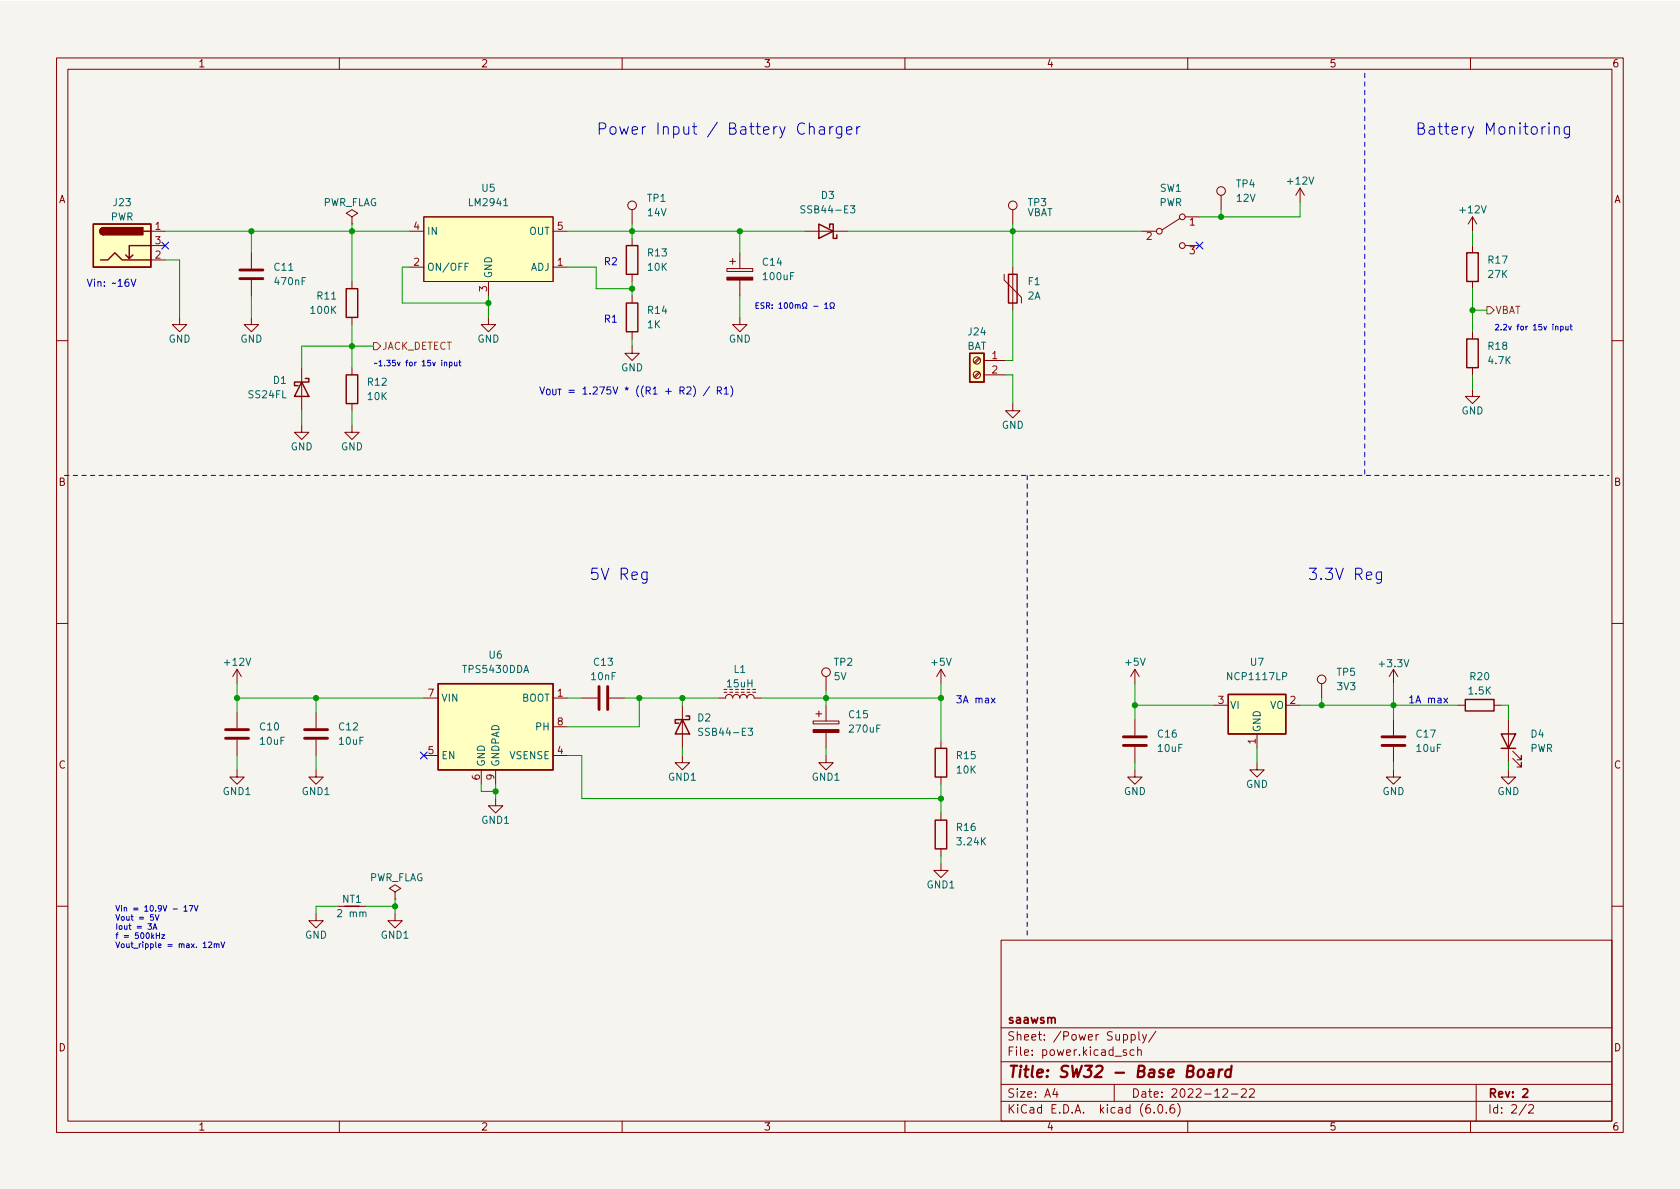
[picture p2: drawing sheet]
<svg xmlns="http://www.w3.org/2000/svg" width="297mm" height="210mm" viewBox="0 0 297 210" stroke-linecap="round" stroke-linejoin="round" font-family="sans-serif">
<path d="M0 .2h297v210.1h-297z" fill="#f5f4ef" stroke="#f5f4ef" stroke-width=".18"/>
<g fill="none" stroke="#840000" stroke-width=".18">
<path d="M10 10.2h277v190.1h-277zM12 12.2h273v186.1h-273zM60 10.2v2M110 10.2v2M160 10.2v2M210 10.2v2M260 10.2v2M62.2 38.3l1-.6-1-.6-1 .6 1 .6v1.3M62.2 39.6h.1M74.9 38.3h22.9v11.5h-22.9zM111.8 37.1v2.5M179.1 37.1v2.5"/>
<path d="M208.7 38.6l-3.2 2M209.5 38.3h2.6M215.9 34.5v2.6M229.9 33.3l-.8 1.2M229.9 33.3v2.5M229.9 33.3l.7 1.2M260.3 38.3v2.6M260.3 38.3l-.7 1.3M260.3 38.3l.8 1.3M26.7 40.9h2.5M26.7 43.4h2.5M26.7 46h2.5"/>
<path d="M31.7 56.1v1.3h1.3l-1.3 1.3-1.2-1.3h1.2M44.4 56.1v1.3h1.3l-1.3 1.3-1.2-1.3h1.2M44.4 44.7v2.8M44.4 49.5v2.8M62.2 49.8v1.2M62.2 56.1v1.3M72.4 47.2h2.5M72.4 40.9h2.5M86.4 56.1v1.3h1.2l-1.2 1.3-1.3-1.3h1.3M86.4 49.8v2.5M97.8 47.2h2.5M97.8 40.9h2.5"/>
<path d="M111.8 42.2v1.2M111.8 48.5v1.3M111.8 52.3v1.3M111.8 58.7v1.2M128.5 47.5h4.6v.5h-4.6zM129 46.2h1M129.5 45.7v1M130.8 56.1v1.3h1.3l-1.3 1.3-1.3-1.3h1.3M130.8 44.7v2.8M130.8 49.5v2.8M142.2 40.9h7.7M177.5 48.5v1l3.1 3.1v1"/>
<path d="M179.1 47.2v7.7M201.9 40.9h2.6M209.5 43.4h2.6M260.3 43.4v1.3M260.3 49.8v1.2M260.3 58.7v1.2M10 60.2h2M53.3 75.2v1.2h-1.2l1.2 1.3 1.3-1.3h-1.3M53.3 65v7.6M62.2 75.2v1.2h-1.2l1.2 1.3 1.3-1.3h-1.3M62.2 65v1.3M62.2 71.4v1.2"/>
<path d="M111.8 61.2v1.3h1.2l-1.2 1.2-1.3-1.2h1.3M173.1 65.8l-.9 .8M173.1 63.2l-.9 .9M173.3 66l-.9 .8M173.3 63.4l-.9 .9M174 63.7h3.8M174 66.3h3.8M179.1 71.4v1.2h1.2l-1.2 1.3-1.3-1.3h1.3M260.3 68.8v1.3h1.3l-1.3 1.3-1.2-1.3h1.2M260.3 65v1.3M285 60.2h2M10 110.2h2"/>
<path d="M41.9 118.4v2.5M41.9 118.4l-.8 1.2M41.9 118.4l.8 1.2M146 119.6v2.6M166.4 118.4v2.5M166.4 118.4l-.8 1.2M166.4 118.4l.7 1.2M200.7 118.4l-.8 1.2M200.7 118.4v2.5M200.7 118.4l.7 1.2M246.4 118.4l-.8 1.2M246.4 118.4v2.5"/>
<path d="M246.4 118.4l.7 1.2M285 110.2h2M41.9 136.1v1.3h1.3l-1.3 1.3-1.3-1.3h1.3M41.9 126v2.8M41.9 130.8v2.8M55.9 136.1v1.3h1.2l-1.2 1.3-1.3-1.3h1.3M55.9 126v2.8M55.9 130.8v2.8M74.9 123.4h2.6M74.9 133.6h2.6M85.1 136.1v2.6M87.6 136.1v2.6"/>
<path d="M97.8 123.4h2.5M97.8 133.6h2.5M97.8 128.5h2.5M102.9 123.4h2.8M107.7 123.4h2.8M120.6 133.6v1.3h1.3l-1.3 1.2-1.2-1.2h1.2M120.6 124.7v7.6M127 123.4h1.3a.64 .64 0 0 1 .6-.6 .64 .64 0 0 1 .6 .6 .64 .64 0 0 1 .7-.6 .64 .64 0 0 1 .6 .6 .64 .64 0 0 1 .6-.6 .64 .64 0 0 1 .7 .6 .64 .64 0 0 1 .6-.6 .64 .64 0 0 1 .6 .6h1.3M128 122.4h.5M128 121.9h.5M129 122.4h.5M130 122.4h.6"/>
<path d="M131.1 122.4h.5M132.1 122.4h.5M133.1 122.4h.5M133.1 121.9h.5M143.8 127.5h4.5v.5h-4.5zM144.3 126.2h1M144.8 125.7v1M146 133.6v1.3h1.3l-1.3 1.2-1.2-1.2h1.2M146 124.7v2.8M146 129.5v2.8M166.4 131.1v1.2M166.4 137.4v1.3"/>
<path d="M200.7 136.1v1.3h-1.3l1.3 1.3 1.2-1.3h-1.2M200.7 127.2v2.8M200.7 132.1v2.8M214.6 124.7h2.6M222.2 134.9v1.2h-1.2l1.2 1.3 1.3-1.3h-1.3M222.2 129.8v2.5M227.3 124.7h2.6M233.7 120.9v2.5M246.4 136.1v1.3h-1.3l1.3 1.3 1.2-1.3h-1.2M246.4 127.2v2.8M246.4 132.1v2.8M257.8 124.7h1.3"/>
<path d="M264.2 124.7h1.2M266.7 136.1v1.3h1.3l-1.3 1.3-1.3-1.3h1.3M266.7 127.2v7.7M267.5 134.1l1.5 1.5v-.7v.7h-.8M267.5 132.8l1.5 1.6v-.8v.8h-.8M69.8 157.7l-1-.6 1-.6 1.1 .6-1.1 .6v1.3M69.8 159h.1M87.6 141.2v1.3h1.3l-1.3 1.3-1.2-1.3h1.2M166.4 152.6v1.3h1.2l-1.2 1.3-1.3-1.3h1.3M166.4 143.8v1.2M166.4 150.1v1.3M10 160.2h2"/>
<path d="M55.9 161.5v1.3h1.2l-1.2 1.3-1.3-1.3h1.3M59.7 160.3h5.1M69.8 161.5v1.3h-1.2l1.2 1.3 1.3-1.3h-1.3M177 166.3h108v32h-108zM285 160.2h2M60 198.3v2M110 198.3v2M160 198.3v2M177 194.8h108M177 191.8h108M177 187.8h108M177 181.8h108"/>
<path d="M186.5 192.5l-.4 1h1M186.9 193v1M197 191.8v3M199.1 185.7l-.3-.1-.2 .2v.3l.5 .1v.4h-.5M200 183l.4-.1 .3 .3v.4l-.1 .3h-.6M200 182.9v1.5M200.5 185.7l-.4-.1-.3 .3v.4l.1 .3h.6M201.1 185.8l.3-.2 .3 .1 .1 .9M201.1 185.1v1.5M201.4 182.4v1.3l.2 .2M202 182.9l.4 1M202.7 182.9l-.5 1.4-.2 .1"/>
<path d="M204.1 196.7v.1M204.4 182.4l-1.3 1.9M204.9 195.4l.2-.1a.81 .81 0 0 1 .6 .7 .81 .81 0 0 1-.3 .8h-.2a.81 .81 0 0 1-.6-.6 .81 .81 0 0 1 .3-.8zM206.2 196.7v.1M207.6 195.3a.59 .59 0 0 0-.7 .7v.5l.1 .3h.4l.2-.1 .1-.5-.1-.2-.5-.1-.2 .3M208.2 195.1a1.72 1.72 0 0 1 0 2.3M210 198.3v2M216.2 192.7l.6-.2 .2 .2 .1 .3-1 1h1M217.7 193.5h1.2M219.5 192.7l.6-.2 .2 .2 .1 .3-1 1h1M220.9 192.7l.6-.2 .2 .2 .1 .3-.9 1h.9M260 198.3v2"/>
<path d="M261 191.8v6.5M269.9 195.3l-1.3 1.9M270.3 195.5l.6-.2 .2 .2 .1 .3-1 1h1"/>
<circle cx="111.8" cy="36.3" r=".76"/>
<circle cx="179.1" cy="36.3" r=".76"/>
<circle cx="209" cy="38.3" r=".51"/>
<circle cx="215.9" cy="33.8" r=".76"/>
<circle cx="205" cy="40.9" r=".51"/>
<circle cx="209" cy="43.4" r=".51"/>
<circle cx="172.7" cy="66.3" r=".63"/>
<circle cx="172.7" cy="63.7" r=".63"/>
<circle cx="146" cy="118.9" r=".76"/>
<circle cx="233.7" cy="120.1" r=".76"/>
</g>
<path d="M269.3 192.7l.5-.2 .3 .2v.3l-.9 1h.9" fill="none" stroke="#840000" stroke-width=".3"/>
<path d="M211.9 189.3a.52 .52 0 0 1 .6-.2 .52 .52 0 0 1 .4 .4l-.1 .6a.55 .55 0 0 1-.5 .4 .55 .55 0 0 1-.5-.4zM213.8 189.2l.2-.1 .5 .1v1.3M214.6 189.6l-.7 .1a.4 .4 0 0 0-.3 .3 .4 .4 0 0 0 .2 .5l.7-.1M215.6 189.1l-.2 1.4M216.2 189.1l-.4 .1-.3 .3M217.7 189.2a.66 .66 0 0 0-1 .3l-.1 .6 .2 .3 .1 .1 .6-.1M217.8 188.5l-.3 2" fill="none" stroke="#840000" stroke-width=".4"/>
<g fill="none" stroke="#840000" stroke-width=".25">
<path d="M16.5 39.6h10.2v7.6h-10.2zM144.8 39.6l2.5 1.3-2.5 1.3zM17.8 46h1.2l1.3-1.3 1.3 1.3h5.1M18.3 40.3a.64 .64 0 0 0-.6 .6 .64 .64 0 0 0 .6 .6M23.5 45.1l-.6 .6M25.4 40.9h1.3M26.7 43.4h-3.8v2.3l-.7-.6M61.2 51h2v5.1h-2zM110.7 43.4h2.1v5.1h-2.1zM110.7 53.6h2.1v5.1h-2.1zM146.7 40.3v-.7h.6v2.6h.7v-.7M178.3 48.5h1.5v5.1h-1.5z"/>
<path d="M259.3 59.9h2.1v5.1h-2.1zM259.3 44.7h2.1v5.1h-2.1zM53.3 67.6l1.3 2.5h-2.5zM54 66.9h.6v.7h-2.5v.6h.6M61.2 66.3h2v5.1h-2zM171.4 62.5h2.6v5.1h-2.6zM77.5 120.9h20.3v15.2h-20.3zM120.6 127.2l1.3 2.6h-2.5zM121.3 126.6h.6v.6h-2.5v.7h.6M165.4 132.3h2v5.1h-2zM217.2 122.8h10.1v7h-10.1zM259.1 123.7h5.1v2h-5.1z"/>
<path d="M265.4 129.8h2.6l-1.3 2.5zM265.4 132.3h2.6M165.4 145h2v5.1h-2zM61 160.3h2.5"/>
</g>
<path d="M42.4 49.3h4.1M42.4 47.7h4.1M39.9 129h4M39.9 130.6h4M53.8 129h4.1M53.8 130.6h4.1M105.9 121.4v4.1M107.4 121.4v4.1M198.6 131.8h4.1M198.6 130.3h4.1M244.3 131.8h4.1M244.3 130.3h4.1" fill="none" stroke="#840000" stroke-width=".51"/>
<g fill="#840000" stroke="#840000" stroke-width=".18">
<path d="M128.5 49h4.6v.5h-4.6z"/>
<path d="M143.8 129h4.5v.5h-4.5z"/>
</g>
<g fill="#ffffc2" stroke="#ffffc2" stroke-width=".18">
<path d="M77.5 120.9h20.3v15.2h-20.3z"/>
<path d="M171.4 62.5h2.6v5.1h-2.6z"/>
<path d="M217.2 122.8h10.1v7h-10.1z"/>
<path d="M74.9 38.3h22.9v11.5h-22.9z"/>
<path d="M16.5 39.6h10.2v7.6h-10.2z"/>
</g>
<path d="M142.3 36.4h-.5l-.1 .1v.4l.5 .2 .1 .3-.2 .3-.5-.1M150.4 36.4h.7l-.4 .5 .4 .1v.5l-.2 .2-.5-.2M82.8 46.5h-.6v1.3M124.2 128.8h-.4l-.2 .1v.4l.5 .2 .1 .3-.2 .2h-.5M132.3 128.8h.8l-.5 .5 .4 .1v.5l-.2 .1-.5-.1" fill="none" stroke="#006464" stroke-width=".18"/>
<g fill="#840000" stroke="#840000" stroke-width=".25">
<path d="M17.8 40.4l.5-.1v1.2a.64 .64 0 0 1-.6-.4 .64 .64 0 0 1 .1-.7z"/>
<path d="M18.3 40.3h7v1.2h-7z"/>
</g>
<path d="M262.9 54.2h.6l.7 .7-.7 .6h-.6zM66 60.6h.7l.6 .6-.6 .6h-.7z" fill="none" stroke="#725600" stroke-width=".18"/>
<g fill="none" stroke="#0000c2" stroke-width=".18">
<path d="M143.1 22.6a.5 .5 0 0 1 .9 .1v1M144.9 22.5l.2-.1 .6 .1 .1 1.2M145.8 22.9l-.7 .1a.39 .39 0 0 0-.3 .4 .39 .39 0 0 0 .3 .3l.7-.1M146.7 22.4v1.3M147.3 22.4a.51 .51 0 0 0-.6 .4M148.8 22.4v1.6a.54 .54 0 0 1-.8 .3M148.8 22.5l-.6-.1-.3 .4v.6l.2 .2 .1 .1 .6-.1M149.7 23.1l.9-.2-.1-.4-.5-.1-.3 .3 .1 .9 .2 .1 .5-.1M151.5 22.4v1.3M152.1 22.4a.51 .51 0 0 0-.6 .4M273.9 21.7l-.1 .1 .1 .1 .1-.1-.1-.1v.2M273.9 22.4v1.3"/>
<path d="M274.8 22.6a.5 .5 0 0 1 .9 .1v1M274.8 22.4v1.3M277.5 22.4v1.6a.54 .54 0 0 1-.9 .3M277.5 22.5l-.6-.1-.3 .4v.6l.1 .2 .2 .1 .6-.1M23.2 49.4l.4 1.2 .4-1.2M133.7 54h.3M134.1 53.5h-.4v1h.4M135.1 53.6l-.4-.1-.2 .2 .1 .3 .4 .2v.2l-.5 .1M135.5 54.1l.5-.1v-.4l-.5-.1v1M135.8 54.1l.3 .4M136.5 54.4v.1M136.5 53.9v.1"/>
<path d="M137.7 53.8l.3-.3v1M137.7 54.5h.6M138.8 53.6l.1-.1a.53 .53 0 0 1 .3 .5 .53 .53 0 0 1-.3 .5l-.2-.3zM139.8 53.6l.1-.1a.53 .53 0 0 1 .3 .5 .53 .53 0 0 1-.3 .5 .67 .67 0 0 1-.1-.9zM140.6 54l.4-.1v.6M140.6 53.9v.6M141 54l.2-.1h.2l.1 .6M141.9 54.5h.2v-.2a.43 .43 0 0 1-.2-.5 .43 .43 0 0 1 .6-.2l.2 .5-.3 .4h.3M143.9 54.2h.7M145.8 53.8l.3-.3v1M145.8 54.5h.6M146.8 54.5h.2v-.2a.43 .43 0 0 1-.2-.5 .43 .43 0 0 1 .6-.2l.1 .5-.2 .4h.2"/>
<path d="M275 57.8l.4-.1 .1 .6M275.9 57.7h.3l.2 .2-.1 .4h-.4M275.9 57.7v1M276.8 57.7l.1 .6h.4M277.3 57.7v.6M277.6 57.7h.4M277.7 57.4v.8l.3 .1M78.6 64.1h.3l.1 .6M79.5 64.1l.2-.1 .2 .2-.1 .5h-.3M79.5 64v1M80.4 64v.7l.4-.1M80.8 64v.7"/>
<path d="M81.1 64h.4M81.3 63.7v.9l.2 .1M125.4 68.4l-1 1.6M126.8 69.1l.6-.1 .2-.2-.1-.3-.7-.1v1.3M127.1 69.1l.5 .6M128 68.8l.4-.4v1.3M128 69.7h.8M129.2 68.2a1.46 1.46 0 0 1 0 2M114.4 101.1v1.7a.54 .54 0 0 1-.9 .2M114.4 101.2l-.6-.1-.3 .4v.6l.1 .3 .2 .1 .6-.1M244.3 101.1v1.7a.54 .54 0 0 1-.9 .2M244.3 101.2l-.6-.1-.4 .4v.6l.2 .3 .2 .1 .6-.1"/>
<path d="M175.3 123.5l.6 .8M175.9 123.5l-.6 .8M255.3 123.5l.7 .8M256 123.5l-.7 .8M26.2 163.3h.6l-.4 .4 .3 .1v.5h-.1h-.4M27.1 164.3l.3-1 .3 1M27.1 161.7h-.5v.5h.5v.4l-.1 .1-.4-.1M27.2 164.1h.4M27.4 161.7l.4 1 .3-1M27.6 165v1M27.6 165.4h.6M28.2 165v1"/>
<path d="M28.6 165.3h.5l-.5 .7h.5M32.5 160.4l.3-.3v1M32.5 161.1h.6M33.4 160.1h.7l-.4 1M34.3 160.1l.4 1 .3-1M35.9 167.6h.6M36.9 166.7l.4-.1 .1 .3-.6 .7h.6M37.9 167l.4-.1v.7M37.9 166.9v.7M38.3 167l.1-.1h.3v.7M39.1 166.6l.3 1 .3-1"/>
</g>
<path d="M241.3 12.9v71.2M11.4 84.1h273.1M181.6 93v72.3M181.6 84.1v8.9" fill="none" stroke="#0000c2" stroke-width=".18" stroke-dasharray=".8 .8"/>
<g fill="none" stroke="#009600" stroke-width=".18">
<path d="M62.2 39.6v10.2M111.8 39.6v2.6M179.1 39.6v7.6M215.9 37.1v1.2M229.9 35.8v2.5h-17.8M29.2 46h2.5v10.1M29.2 40.9h43.2M44.4 40.9v3.8M44.4 52.3v3.8M62.2 57.4v7.6M72.4 47.2h-1.3v6.4h15.3M86.4 52.3v3.8"/>
<path d="M100.3 40.9h41.9M100.3 47.2h5.1v3.8h6.4M111.8 49.8v2.5M111.8 59.9v1.3M130.8 40.9v3.8M130.8 52.3v3.8M149.9 40.9h52M179.1 54.9v8.8h-1.3M260.3 54.9h2.6M260.3 40.9v2.5M260.3 51v7.7M53.3 72.6v2.6"/>
<path d="M62.2 72.6v2.6M66 61.2h-12.7v3.8M177.8 66.3h1.3v5.1M260.3 66.3v2.5M41.9 120.9v5.1M41.9 133.6v2.5M41.9 123.4h33M55.9 123.4v2.6M55.9 133.6v2.5M85.1 138.7v1.2h2.5M87.6 138.7v2.5M100.3 133.6h2.6v7.6h63.5"/>
<path d="M100.3 123.4h2.6M110.5 123.4h16.5M113 123.4v5.1h-12.7M120.6 123.4v1.3M120.6 132.3v1.3M134.6 123.4h31.8M146 122.2v2.5M146 132.3v1.3M166.4 120.9v10.2M166.4 138.7v5.1M200.7 120.9v6.3M200.7 134.9v1.2"/>
<path d="M200.7 124.7h13.9M222.2 132.3v2.6M229.9 124.7h27.9M233.7 123.4v1.3M246.4 120.9v6.3M246.4 134.9v1.2M265.4 124.7h1.3v2.5M266.7 134.9v1.2M69.8 159v2.5M166.4 151.4v1.2M59.7 160.3h-3.8v1.2M64.8 160.3h5"/>
</g>
<path d="M28.6 42.8l1.2 1.2M29.8 42.8l-1.2 1.2M211.5 42.8l1.2 1.2M212.7 42.8l-1.2 1.2M74.3 133l1.2 1.2M75.5 133l-1.2 1.2" fill="none" stroke="#000084" stroke-width=".18"/>
<g fill="#009600" stroke="#009600" stroke-width=".18">
<circle cx="215.9" cy="38.3" r=".46"/>
<circle cx="260.3" cy="54.9" r=".46"/>
<circle cx="246.4" cy="124.7" r=".46"/>
<circle cx="233.7" cy="124.7" r=".46"/>
<circle cx="130.8" cy="40.9" r=".46"/>
<circle cx="111.8" cy="40.9" r=".46"/>
<circle cx="86.4" cy="53.6" r=".46"/>
<circle cx="111.8" cy="51" r=".46"/>
<circle cx="69.8" cy="160.3" r=".46"/>
<circle cx="55.9" cy="123.4" r=".46"/>
<circle cx="41.9" cy="123.4" r=".46"/>
<circle cx="87.6" cy="139.9" r=".46"/>
<circle cx="200.7" cy="124.7" r=".46"/>
<circle cx="166.4" cy="123.4" r=".46"/>
<circle cx="166.4" cy="141.2" r=".46"/>
<circle cx="44.4" cy="40.9" r=".46"/>
<circle cx="62.2" cy="40.9" r=".46"/>
<circle cx="62.2" cy="61.2" r=".46"/>
<circle cx="113" cy="123.4" r=".46"/>
<circle cx="120.6" cy="123.4" r=".46"/>
<circle cx="179.1" cy="40.9" r=".46"/>
<circle cx="146" cy="123.4" r=".46"/>
</g>
<g font-size="2.8" fill="#0000c2">
<text x="105.4" y="23.8">Power Input / Battery Charger</text>
<text x="250.2" y="23.8">Battery Monitoring</text>
<text x="104.1" y="102.6">5V Reg</text>
<text x="231.1" y="102.6">3.3V Reg</text>
</g>
<text font-size="2.8" fill="#840000" x="178" y="190.6">Title: SW32 - Base Board</text>
<g font-size="2.1" fill="#840000">
<text x="178" y="184">Sheet: /Power Supply/</text>
<text x="178" y="181">saawsm</text>
<text x="178" y="186.7">File: power.kicad_sch</text>
<text x="178" y="196.9">KiCad E.D.A. kicad (6.0.6)</text>
<text x="178" y="194.1">Size: A4</text>
<text x="200" y="194.1">Date: 2022-12-22</text>
<text x="263" y="194.1">Rev: 2</text>
<text x="263" y="196.9">Id: 2/2</text>
</g>
<g font-size="1.8" fill="#840000">
<text x="35" y="11.9">1</text>
<text x="85" y="11.9">2</text>
<text x="135" y="11.9">3</text>
<text x="185" y="11.9">4</text>
<text x="235" y="11.9">5</text>
<text x="285" y="11.9">6</text>
<text x="10.3" y="35.9">A</text>
<text x="285.3" y="35.9">A</text>
<text x="10.3" y="85.9">B</text>
<text x="285.3" y="85.9">B</text>
<text x="10.3" y="135.9">C</text>
<text x="285.3" y="135.9">C</text>
<text x="10.3" y="185.9">D</text>
<text x="285.3" y="185.9">D</text>
<text x="35" y="199.9">1</text>
<text x="85" y="199.9">2</text>
<text x="135" y="199.9">3</text>
<text x="185" y="199.9">4</text>
<text x="235" y="199.9">5</text>
<text x="285" y="199.9">6</text>
</g>
<g font-size="1.8" fill="#006464">
<text x="85.2" y="33.9">U5</text>
<text x="114.5" y="35.7">TP1</text>
<text x="145.2" y="35.2">D3</text>
<text x="205.1" y="33.9">SW1</text>
<text x="218.6" y="33.1">TP4</text>
<text x="218.7" y="35.7">12V</text>
<text x="227.8" y="32.6">+12V</text>
<text x="19.5" y="39">PWR</text>
<text x="20.1" y="36.4">J23</text>
<text x="57" y="36.4">PWR_FLAG</text>
<text x="75.4" y="41.5">IN</text>
<text x="83.1" y="36.4">LM2941</text>
<text x="93.5" y="41.5">OUT</text>
<text x="114.6" y="38.2">14V</text>
<text x="142.2" y="37.7">SSB44-E3</text>
<text x="181.5" y="38.2">VBAT</text>
<text x="181.8" y="36.4">TP3</text>
<text x="204.9" y="36.4">PWR</text>
<text x="258.3" y="37.7">+12V</text>
<text x="48.6" y="47.9">C11</text>
<text x="75.4" y="47.9">ON/OFF</text>
<text x="93.7" y="47.9">ADJ</text>
<text x="114.6" y="45.3">R13</text>
<text x="114.6" y="47.9">10K</text>
<text x="134.9" y="47">C14</text>
<text x="263.2" y="46.6">R17</text>
<text x="48.7" y="50.4">470nF</text>
<text x="56.1" y="53">R11</text>
<text x="87" y="49.3" transform="rotate(-90 87 49.3)">GND</text>
<text x="135.1" y="49.5">100uF</text>
<text x="181.7" y="53">2A</text>
<text x="181.8" y="50.4">F1</text>
<text x="263.2" y="49.1">27K</text>
<text x="55" y="55.5">100K</text>
<text x="114.5" y="58">1K</text>
<text x="114.6" y="55.5">R14</text>
<text x="171.2" y="59.3">J24</text>
<text x="29.8" y="60.6">GND</text>
<text x="42.5" y="60.6">GND</text>
<text x="84.4" y="60.6">GND</text>
<text x="109.8" y="65.7">GND</text>
<text x="128.8" y="60.6">GND</text>
<text x="170.9" y="61.8">BAT</text>
<text x="263.2" y="61.8">R18</text>
<text x="263.2" y="64.4">4.7K</text>
<text x="44" y="70.4">SS24FL</text>
<text x="48.4" y="67.9">D1</text>
<text x="65.1" y="68.2">R12</text>
<text x="65.1" y="70.7">10K</text>
<text x="177.1" y="75.8">GND</text>
<text x="258.4" y="73.3">GND</text>
<text x="51.4" y="79.6">GND</text>
<text x="60.3" y="79.6">GND</text>
<text x="39.8" y="117.7">+12V</text>
<text x="82" y="119">TPS5430DDA</text>
<text x="86.5" y="116.5">U6</text>
<text x="105.1" y="117.7">C13</text>
<text x="129.8" y="119">L1</text>
<text x="147.5" y="117.7">TP2</text>
<text x="164.8" y="117.7">+5V</text>
<text x="199.1" y="117.7">+5V</text>
<text x="221.1" y="117.7">U7</text>
<text x="236.4" y="119.5">TP5</text>
<text x="244" y="118">+3.3V</text>
<text x="78" y="124.1">VIN</text>
<text x="92.2" y="124.1">BOOT</text>
<text x="104.6" y="120.3">10nF</text>
<text x="128.6" y="121.5">15uH</text>
<text x="147.5" y="120.3">5V</text>
<text x="217.3" y="120.3">NCP1117LP</text>
<text x="217.4" y="125.3">VI</text>
<text x="224.5" y="125.3">VO</text>
<text x="236.5" y="122">3V3</text>
<text x="259.8" y="122.8">1.5K</text>
<text x="260" y="120.3">R20</text>
<text x="46" y="129.2">C10</text>
<text x="46.1" y="131.7">10uF</text>
<text x="60" y="129.2">C12</text>
<text x="60" y="131.7">10uF</text>
<text x="94.8" y="129.2">PH</text>
<text x="123.4" y="127.6">D2</text>
<text x="124.1" y="130.1">SSB44-E3</text>
<text x="150.2" y="127">C15</text>
<text x="150.3" y="129.5">270uF</text>
<text x="204.8" y="130.4">C16</text>
<text x="222.9" y="129.5" transform="rotate(-90 222.9 129.5)">GND</text>
<text x="250.5" y="130.4">C17</text>
<text x="270.7" y="130.4">D4</text>
<text x="78" y="134.2">EN</text>
<text x="85.7" y="135.6" transform="rotate(-90 85.7 135.6)">GND</text>
<text x="88.3" y="135.6" transform="rotate(-90 88.3 135.6)">GNDPAD</text>
<text x="90.1" y="134.2">VSENSE</text>
<text x="169.2" y="134.2">R15</text>
<text x="169.2" y="136.8">10K</text>
<text x="204.8" y="133">10uF</text>
<text x="250.5" y="133">10uF</text>
<text x="270.5" y="133">PWR</text>
<text x="39.5" y="140.6">GND1</text>
<text x="53.4" y="140.6">GND1</text>
<text x="118.2" y="138">GND1</text>
<text x="143.6" y="138">GND1</text>
<text x="198.7" y="140.6">GND</text>
<text x="220.3" y="139.3">GND</text>
<text x="244.4" y="140.6">GND</text>
<text x="264.7" y="140.6">GND</text>
<text x="85.2" y="145.7">GND1</text>
<text x="169.2" y="146.9">R16</text>
<text x="169.4" y="149.5">3.24K</text>
<text x="65.2" y="155.8">PWR_FLAG</text>
<text x="60.6" y="159.6">NT1</text>
<text x="163.9" y="157.1">GND1</text>
<text x="53.9" y="166">GND</text>
<text x="59.9" y="162.2">2 mm</text>
<text x="67.4" y="166">GND1</text>
</g>
<g font-size="1.8" fill="#a90000">
<text x="27.4" y="40.6">1</text>
<text x="73.2" y="40.6">4</text>
<text x="98.6" y="40.6">5</text>
<text x="210.3" y="39.9">1</text>
<text x="27.4" y="45.7">2</text>
<text x="27.4" y="43.2">3</text>
<text x="73.2" y="47">2</text>
<text x="98.6" y="47">1</text>
<text x="202.7" y="42.4">2</text>
<text x="210.3" y="45">3</text>
<text x="86.1" y="51.5" transform="rotate(-90 86.1 51.5)">3</text>
<text x="175.4" y="63.5">1</text>
<text x="175.4" y="66">2</text>
<text x="75.7" y="123.2">7</text>
<text x="98.6" y="123.2">1</text>
<text x="215.4" y="124.5">3</text>
<text x="228.1" y="124.5">2</text>
<text x="98.6" y="128.3">8</text>
<text x="222" y="131.6" transform="rotate(-90 222 131.6)">1</text>
<text x="75.7" y="133.3">5</text>
<text x="84.8" y="137.9" transform="rotate(-90 84.8 137.9)">6</text>
<text x="87.4" y="137.9" transform="rotate(-90 87.4 137.9)">9</text>
<text x="98.6" y="133.3">4</text>
</g>
<g font-size="1.8" fill="#0000c2">
<text x="106.7" y="46.9">R2</text>
<text x="15.2" y="50.7">Vin: ~16V</text>
<text x="106.7" y="57">R1</text>
<text x="95.2" y="69.7">V_{OUT} = 1.275V * ((R1 + R2) / R1)</text>
<text x="168.9" y="124.4">3A max</text>
<text x="248.9" y="124.4">1A max</text>
</g>
<g font-size="1.8" fill="#725600">
<text x="264.4" y="55.5">VBAT</text>
<text x="67.5" y="61.8">JACK_DETECT</text>
</g>
<g font-size="1.4" fill="#0000c2">
<text x="264.2" y="58.4">2.2v for 15v input</text>
<text x="66" y="64.7">~1.35v for 15v input</text>
<text x="20.3" y="161.2">Vin = 10.9V - 17V</text>
<text x="20.3" y="162.8">Vout = 5V</text>
<text x="20.3" y="164.4">Iout = 3A</text>
<text x="20.3" y="166">f = 500kHz</text>
<text x="20.3" y="167.6">Vout_ripple = max. 12mV</text>
</g>
</svg>
